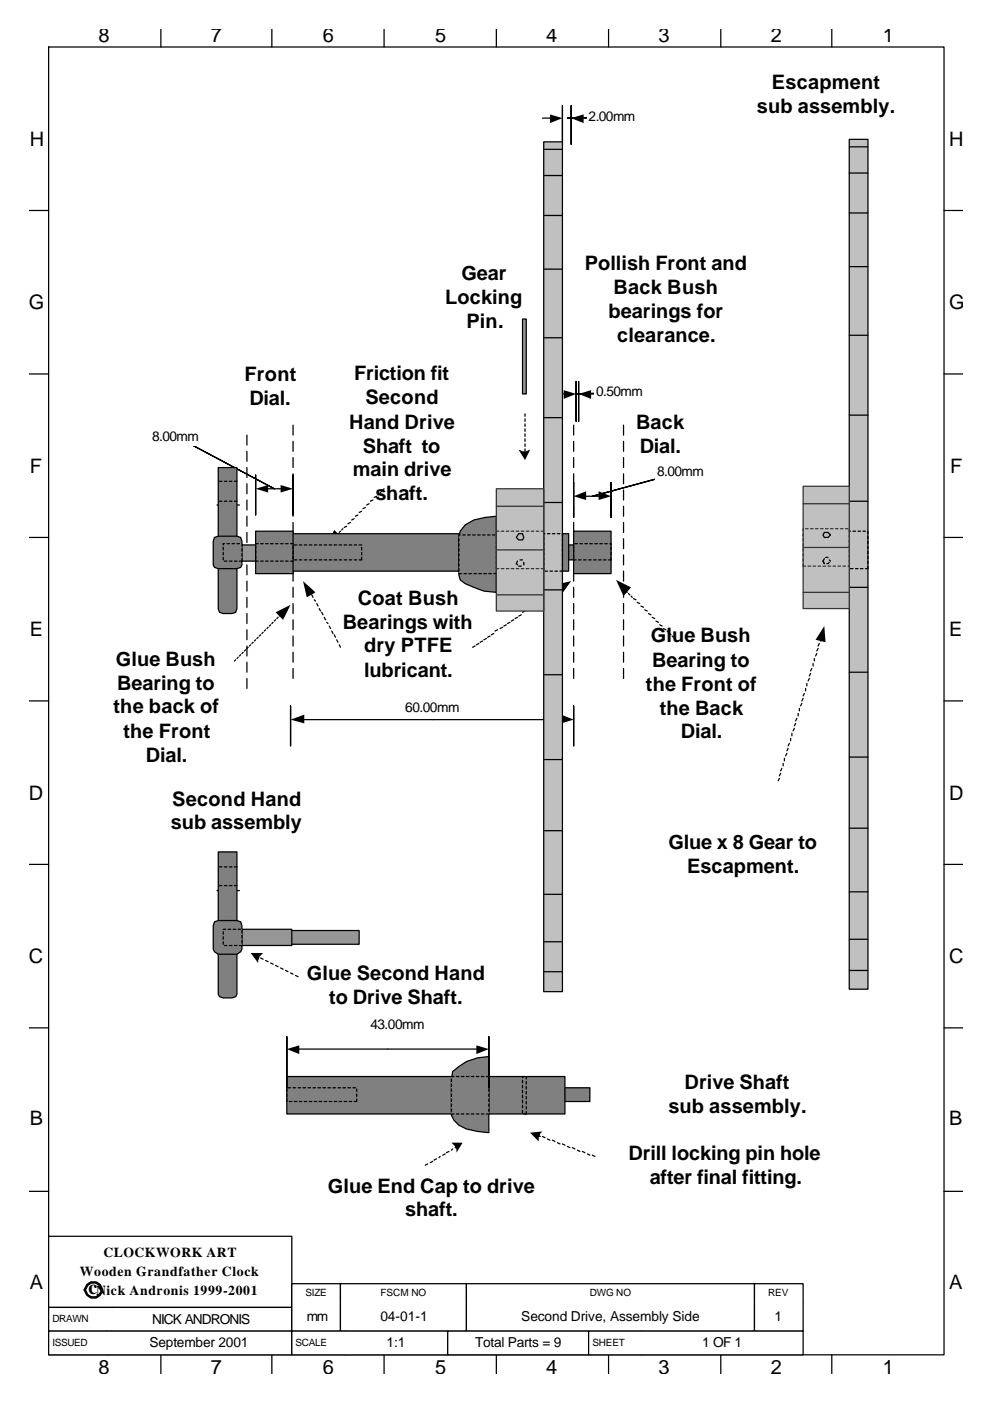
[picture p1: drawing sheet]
<svg xmlns="http://www.w3.org/2000/svg" width="210mm" height="297mm" viewBox="0 0 210 297" stroke-linecap="round" stroke-linejoin="round" font-family="sans-serif">
<g fill="#808080" stroke="#000" stroke-width=".26">
<path d="M119.3 230.6h5.8v2.9h-5.8z" fill-rule="evenodd"/>
<path d="M60.9 228.2h59v8h-59z" fill-rule="evenodd"/>
</g>
<g fill="none" stroke="#000" stroke-width=".26">
<path d="M60.9 230.9v.5M60.9 232v.5M60.9 233v.5M61.1 230.6h.5M61.4 233.5h.5M62.2 230.6h.5M62.4 233.5h.6M63.2 230.6h.6M63.5 233.5h.5M64.3 230.6h.5M64.6 233.5h.5M65.4 230.6h.5"/>
<path d="M65.6 233.5h.5M66.4 230.6h.5M66.7 233.5h.5M67.5 230.6h.5M67.7 233.5h.6M68.5 230.6h.6M68.8 233.5h.5M69.6 230.6h.5M69.8 233.5h.6M70.6 230.6h.6M70.9 233.5h.5M71.7 230.6h.5"/>
<path d="M72 233.5h.5M72.8 230.6h.5M73 233.5h.6M73.8 230.6h.5M74.1 233.5h.5M74.9 230.6h.5M75.7 233v.5h-.6M75.7 230.9v.5M75.7 232v.5M110.9 229v.6M110.9 230.1v.5M110.9 231.2v.5"/>
<path d="M110.9 232.2v.5M110.9 233.3v.5M110.9 234.3v.6M110.9 235.4v.5M111.1 228.2h-.2v.3M111.7 235.7v.5h-.6M111.7 228.2v.6M111.7 229.3v.5M111.7 230.4v.5M111.7 231.4v.6M111.7 232.5v.5M111.7 233.5v.6"/>
<path d="M111.7 234.6v.5"/>
</g>
<path d="M200.3 252.6h4z" fill="#fff"/>
<g fill="none" stroke="#000" stroke-width=".26">
<path d="M10.3 10h190v277.2h-190zM34.1 6.2v3.8M57.7 6.2v3.8M81.5 6.2v3.8M105.3 6.2v3.8M129.1 6.2v3.8M152.9 6.2v3.8M176.5 6.2v3.8M6.3 44.6h4M200.3 44.6h4M6.3 79.3h4M200.3 79.3h4"/>
<path d="M6.3 113.9h4M200.3 113.9h4M6.3 148.6h4M200.3 148.6h4M6.3 183.3h4M200.3 183.3h4M6.3 217.9h4M200.3 217.9h4M6.3 252.6h4M200.3 252.6h4M34.1 287.2v4.1M57.7 287.2v4.1"/>
<path d="M81.5 287.2v4.1M105.3 287.2v4.1M129.1 287.2v4.1M152.9 287.2v4.1M176.5 287.2v4.1"/>
</g>
<path d="M10.3 262.1h51.6v15.1h-51.6z" fill-rule="evenodd" fill="#fff" stroke="#000" stroke-width=".26"/>
<path d="M61.9 272.2h10.3v3.9h-10.3z" fill-rule="evenodd" fill="#fff"/>
<path d="M61.9 276.1v-3.9h10.3v3.9" fill="none" stroke="#000" stroke-width=".26"/>
<path d="M72.2 272.2h26.8v3.9h-26.8z" fill-rule="evenodd" fill="#fff"/>
<path d="M72.2 276.1v-3.9h26.8v3.9" fill="none" stroke="#000" stroke-width=".26"/>
<path d="M99 272.2h61.1v3.9h-61.1z" fill-rule="evenodd" fill="#fff"/>
<path d="M99 276.1v-3.9h61.1v3.9" fill="none" stroke="#000" stroke-width=".26"/>
<path d="M160.1 272.2h10.3v3.9h-10.3z" fill-rule="evenodd" fill="#fff"/>
<path d="M160.1 276.1v-3.9h10.3v3.9" fill="none" stroke="#000" stroke-width=".26"/>
<path d="M10.3 277.2h13.5v5h-13.5z" fill-rule="evenodd" fill="#fff"/>
<path d="M23.8 277.2h-13.5v5h13.5" fill="none" stroke="#000" stroke-width=".26"/>
<path d="M23.8 277.2h38.1v5h-38.1z" fill-rule="evenodd" fill="#fff"/>
<path d="M23.8 277.2h38.1v5h-38.1" fill="none" stroke="#000" stroke-width=".26"/>
<path d="M61.9 276.1h10.3v6.1h-10.3z" fill-rule="evenodd" fill="#fff"/>
<path d="M61.9 276.1v6.1h10.3v-6.1" fill="none" stroke="#000" stroke-width=".26"/>
<path d="M72.2 276.1h26.8v6.1h-26.8z" fill-rule="evenodd" fill="#fff"/>
<path d="M72.2 276.1v6.1h26.8v-6.1" fill="none" stroke="#000" stroke-width=".26"/>
<path d="M99 276.1h61.1v6.1h-61.1z" fill-rule="evenodd" fill="#fff"/>
<path d="M99 276.1v6.1h61.1v-6.1" fill="none" stroke="#000" stroke-width=".26"/>
<path d="M160.1 276.1h10.3v6.1h-10.3z" fill-rule="evenodd" fill="#fff"/>
<path d="M160.1 276.1v6.1h10.3v-6.1" fill="none" stroke="#000" stroke-width=".26"/>
<path d="M10.3 282.2h12.5v5h-12.5z" fill-rule="evenodd" fill="#fff"/>
<path d="M22.8 282.2h-12.5v5h12.5" fill="none" stroke="#000" stroke-width=".26"/>
<path d="M22.8 282.2h39.1v5h-39.1z" fill-rule="evenodd" fill="#fff"/>
<path d="M22.8 282.2h39.1v5h-39.1" fill="none" stroke="#000" stroke-width=".26"/>
<path d="M61.9 282.2h11.4v5h-11.4z" fill-rule="evenodd" fill="#fff"/>
<path d="M73.3 282.2h-11.4v5h11.4" fill="none" stroke="#000" stroke-width=".26"/>
<path d="M73.3 282.2h21.7v5h-21.7z" fill-rule="evenodd" fill="#fff"/>
<path d="M73.3 282.2h21.7v5h-21.7" fill="none" stroke="#000" stroke-width=".26"/>
<path d="M95 282.2h29.9v5h-29.9z" fill-rule="evenodd" fill="#fff" stroke="#000" stroke-width=".26"/>
<path d="M124.9 282.2h11.4v5h-11.4z" fill-rule="evenodd" fill="#fff"/>
<path d="M136.3 282.2h-11.4v5h11.4" fill="none" stroke="#000" stroke-width=".26"/>
<path d="M136.3 282.2h34.1v5h-34.1z" fill-rule="evenodd" fill="#fff"/>
<g fill="none" stroke="#000" stroke-width=".26">
<path d="M111.4 87.8v.5M111.4 88.8v.5M111.4 89.9v.5M111.4 90.9v.6M111.4 92v.5M111.4 93v.6M111.4 94.1v.5M111.4 95.2v.5M172.8 139.6v.5M173.3 138.6l-.3 .5M173.6 137.5l-.3 .5M173.8 136.4l-.2 .6"/>
<path d="M174.1 135.6v.3M167 159.7l-.3 .5M167.2 158.7l-.2 .5M167.5 157.6l-.3 .5M167.7 156.5v.6M168 155.5v.5M168.5 154.4l-.2 .6M168.8 153.4l-.3 .5M169.1 152.3l-.3 .5M169.3 151.3v.5M169.6 150.2v.5M170.1 149.1l-.2 .6"/>
<path d="M170.4 148.1l-.3 .5M170.7 147l-.3 .5M170.9 146v.5M171.2 144.9v.5M171.7 143.8l-.3 .6M172 142.8l-.3 .5M172.2 141.7l-.2 .6M172.5 140.7v.5M165.4 165l-.3 .5M165.6 164l-.2 .5M165.9 162.9l-.3 .5M166.2 161.8v.6"/>
<path d="M166.4 160.8v.5M136.3 282.2h34.1v5h-34.1"/>
</g>
<g fill="#000">
<path d="M174.9 132.7l.3 3.5-2.2-.6z"/>
<path d="M110.1 95.4l.8 .3h.8l.7-.3-1 2.1z" fill-rule="evenodd"/>
</g>
<path d="M110.9 67.6h.8v15.9h-.8z" fill-rule="evenodd" fill="#969696" stroke="#000" stroke-width=".26"/>
<path d="M61.6 149.7v8.4zM121.7 149.7v8.4z" fill-rule="evenodd" fill="#fff"/>
<path d="M61.6 149.7v8.4v-8.4M64.3 152.6h55M121.7 149.7v8.4v-8.4" fill="none" stroke="#000" stroke-width=".26"/>
<path d="M61.6 152.6l3-1.1v1.9zM119.1 151.5l2.6 1.1-2.6 .8z" fill="#000"/>
<path d="M85.7 148.1h12.2v3.9h-12.2z" fill-rule="evenodd" fill="#fff"/>
<g fill="none" stroke="#000" stroke-width=".26">
<path d="M121.7 90.1v2.2M121.7 93.6v2.1M121.7 97v2.1M121.7 100.5v2.1M121.7 103.9v2.1M121.7 107.3v2.1M121.7 110.8v2.1M121.7 114.2v2.1M121.7 117.7v2.1M50 139.9l-.3 .2M50.5 139.3l-.2 .3M51.1 138.8l-.3 .3"/>
<path d="M51.6 138.3l-.3 .3M52.1 137.8l-.2 .2M52.7 137.2l-.3 .3M53.2 136.7l-.3 .3M53.7 136.2l-.3 .2M54.2 135.6l-.2 .3M54.8 135.1l-.3 .3M55.3 134.6l-.3 .2M55.8 134.1l-.2 .2M56.4 133.5l-.3 .3M56.9 133l-.3 .3M57.4 132.5l-.3 .2"/>
<path d="M57.9 131.9l-.2 .3M58.5 131.4l-.3 .3M59 130.9l-.3 .2M59.5 130.4l-.2 .2M121.7 121.1v2.1M121.7 124.5v2.1M121.7 128v2.1M121.7 131.4v2.1M121.7 134.8v2.2M121.7 138.3v2.1M121.7 141.7v2.1"/>
</g>
<path d="M58.5 129.8l3.1-1.6-1.5 3.2z" fill="#000"/>
<path d="M122.2 80.9v8.4zM122.8 80.9v8.4zM122.5 83.5l8.7-.2z" fill-rule="evenodd" fill="#fff"/>
<path d="M118 83.5h1.9M122.2 80.9v8.4v-8.4M122.5 83.5l8.7-.2-8.7 .2M122.8 80.9v8.4v-8.4M125.1 83.5h1.9" fill="none" stroke="#000" stroke-width=".26"/>
<path d="M119.6 82.7l2.6 .8-2.6 1.1zM122.8 83.5l2.6-.8v1.9z" fill="#000"/>
<path d="M125.9 81.1h10.6v4h-10.6z" fill-rule="evenodd" fill="#fff"/>
<g fill="none" stroke="#000" stroke-width=".26">
<path d="M132.8 125.3l.3 .3M133.3 125.9l.3 .2M133.9 126.4l.2 .2M134.4 126.9l.5 .3M135.2 127.7l.5 .3M136 128.5l.5 .3M136.8 129.3l.5 .3M137.6 130.1l.5 .3M138.4 130.9l.5 .2M139.2 131.7l.5 .2M140 132.5l.5 .2M140.8 133.3l.5 .2"/>
<path d="M141.6 133.8l.2 .3M142.1 134.3l.2 .3M142.6 134.8l.3 .3"/>
</g>
<path d="M130.7 122.9l3.2 1.6-1.6 1.9z" fill="#000"/>
<path d="M96 227.2a10.4 10.4 0 0 1 7.7-3.2v16.2l-2.4-.3-2.3-.5-1.6-.8-1.1-1.1-.5-1.1v-7.6z" fill-rule="evenodd" fill="#808080" stroke="#000" stroke-width=".26"/>
<path d="M95.8 228.2h7.9v8h-7.9z" fill-rule="evenodd" fill="#808080"/>
<g fill="none" stroke="#000" stroke-width=".26">
<path d="M62.2 90.1v2.2M62.2 93.6v2.1M62.2 97v2.1M62.2 100.5v2.1M62.2 103.9v2.1M62.2 107.3v2.1M62.2 110.8v2.1M62.2 114.2v2.1M62.2 117.7v2.1M62.2 121.1v2.1M62.2 124.5v2.1M62.2 128v2.1"/>
<path d="M62.2 131.4v2.1M62.2 134.8v2.2M62.2 138.3v2.1M62.2 141.7v2.1M55.3 203.1l.5 .3M56.4 203.6l.5 .3M57.4 204.2l.5 .2M58.5 204.7l.5 .3M59.5 205.2l.6 .3M60.6 205.8l.5 .2M61.6 206.3l.6 .3M62.7 206.8l.5 .3"/>
<path d="M95.8 236.2h.5M95.8 228.8v.5M95.8 229.8v.6M95.8 230.9v.5M95.8 232v.5M95.8 233v.5M95.8 234.1v.5M95.8 235.1v.6M95.8 228.2h.5M96.8 236.2h.6M96.8 228.2h.6M97.9 236.2h.5"/>
<path d="M97.9 228.2h.5M99 236.2h.5M99 228.2h.5M100 236.2h.5M100 228.2h.5M101.1 236.2h.5M101.1 228.2h.5M102.1 236.2h.6M102.1 228.2h.6M103.2 236.2h.5M103.2 228.2h.5M103.7 228.8v.5"/>
<path d="M103.7 229.8v.6M103.7 230.9v.5M103.7 232v.5M103.7 233v.5M103.7 234.1v.5M103.7 235.1v.6M90.8 246.8l-.6 .2M91.8 246.2l-.5 .3M92.6 245.7l-.5 .3M93.4 245.2l-.3 .2M94.5 244.7l-.6 .2M95.2 244.1l-.5 .3"/>
<path d="M96 243.6l-.2 .3M96.8 243.1l-.2 .2"/>
</g>
<g fill="#000">
<path d="M53.2 202.1h2.6l-.8 .7-.2 1.4z" fill-rule="evenodd"/>
<path d="M95.8 242.3h2.4l-1.4 2.1v-.8l-.2-.3v-.2z" fill-rule="evenodd"/>
</g>
<g fill="#969696" stroke="#000" stroke-width=".26">
<path d="M46.3 197.3h29.9v2.9h-29.9z" fill-rule="evenodd"/>
<path d="M50.8 197h11.1v3.5h-11.1z" fill-rule="evenodd"/>
</g>
<path d="M46 188.8h.6M47.1 188.8h.5M48.2 186.4v.6M48.2 187.5v.5M48.2 188.6v.5M48.2 189.6v.5M48.2 190.7v.5M48.2 188.8h.5M49.2 188.8h.5M50.3 188.8h.5" fill="none" stroke="#000" stroke-width=".26"/>
<path d="M46.3 180.6h4v18h-4z" fill-rule="evenodd" fill="#808080" stroke="#000" stroke-width=".26"/>
<path d="M46.6 187.8h.5M46.6 183.8h.5M47.6 187.8h.6M47.6 183.8h.6M48.7 187.8h.5M48.7 183.8h.5M49.7 187.8h.6M49.7 183.8h.6" fill="none" stroke="#000" stroke-width=".26"/>
<g fill="#808080" stroke="#000" stroke-width=".26">
<path d="M46.6 198.9l.8-.3h1.8l.8 .3 .3 .8v11.1l-.3 .5-.8 .3h-1.8l-.8-.3-.3-.5v-11.1z" fill-rule="evenodd"/>
<path d="M45.5 195.4l.8-.2h4l.8 .2 .2 .8v5.1l-.2 .5-.8 .5h-4l-.8-.5-.3-.5v-5.1z" fill-rule="evenodd"/>
</g>
<path d="M47.4 197h3.9v3.5h-3.9z" fill-rule="evenodd" fill="#808080"/>
<g fill="none" stroke="#000" stroke-width=".26">
<path d="M52.4 92.3v2.1M52.4 95.7v2.1M52.4 99.1v2.1M132.3 90.1v2.2M132.3 93.6v2.1M132.3 97v2.1M52.4 102.6v2.1M52.4 106v2.1M52.4 109.4v2.2M52.4 112.9v2.1M52.4 116.3v2.1M52.4 119.8v2.1"/>
<path d="M71.7 113.2l-.3 .2M72.2 112.6l-.2 .3M72.8 112.1l-.3 .3M73.6 111.6l-.6 .2M74.3 110.8l-.5 .2M75.1 110l-.5 .2M75.9 109.2l-.5 .2M76.7 108.4l-.5 .3M77.5 107.6l-.5 .3M78.3 106.8l-.5 .3M79.1 106l-.5 .3M79.9 105.2l-.5 .3"/>
<path d="M80.4 104.7l-.2 .3M81 104.2l-.3 .2M81.5 103.6l-.3 .3M132.3 100.5v2.1M132.3 103.9v2.1M132.3 107.3v2.1M132.3 110.8v2.1M132.3 114.2v2.1M132.3 117.7v2.1M52.4 123.2v2.1M52.4 126.6v2.2M52.4 130.1v2.1"/>
<path d="M52.4 133.5v2.1M52.4 137v2.1M132.3 121.1v2.1M132.3 124.5v2.1M132.3 128v2.1M132.3 131.4v2.1M132.3 134.8v2.2M132.3 138.3v2.1M52.4 140.4v2.1M52.4 143.8v2.2M132.3 141.7v2.1M47.4 197.6v.5"/>
<path d="M47.4 198.6v.5M47.4 199.7v.5M47.4 197h.5M48.4 197h.5M49.5 197h.5M50.5 197h.6M51.3 197.3v.5M51.3 198.3v.6M51.3 199.4v.5M47.6 200.5h.6M48.7 200.5h.5M49.7 200.5h.6"/>
<path d="M50.8 200.5h.5"/>
</g>
<path d="M70.9 112.4l1.6 1.5-3.2 1.6z" fill="#000"/>
<path d="M180.2 29.5h3.9v180.2h-3.9z" fill-rule="evenodd" fill="#c0c0c0" stroke="#000" stroke-width=".26"/>
<g fill="none" stroke="#000" stroke-width=".26">
<path d="M180.2 36.7h3.9M180.2 31.1h3.9M180.2 56.5h3.9M180.2 45.2h3.9M180.2 71.1h3.9M180.2 88h3.9M180.2 106.3h3.9M180.2 113.4v.5M180.2 114.5v.5M180.2 115.5v.6M180.2 116.6v.5M180.2 117.7v.5"/>
<path d="M180.2 118.7v.5M180.2 119.8v.5M180.4 112.6h-.2v.3M181 112.6h.5M182 112.6h.6M183.1 112.6h.5M184.1 112.6v.6M184.1 113.7v.5M184.1 114.7v.6M184.1 115.8v.5M184.1 116.9v.5M184.1 117.9v.5"/>
<path d="M184.1 119v.5M180.2 124.5h3.9M180.4 120.6h.6M181.5 120.6h.5M182.6 120.6h.5M184.1 120v.6h-.5M180.2 142.5h3.9M180.2 160.5h3.9M180.2 175.6h3.9M180.2 189.1h3.9M180.2 199.1h3.9M180.2 205.8h3.9"/>
</g>
<path d="M170.4 103.1h9.8v25.9h-9.8z" fill-rule="evenodd" fill="#c0c0c0" stroke="#333" stroke-width=".26"/>
<g fill="none" stroke="#333" stroke-width=".26">
<path d="M170.4 106.8h9.8M170.4 119.5v.5h.5M170.4 112.1v.5M170.4 113.2v.5M170.4 114.2v.5M170.4 115.3v.5M170.4 116.3v.6M170.4 117.4v.5M170.4 118.4v.6M170.9 112.1h.5M172 112.1h.5M173 112.1h.6"/>
<path d="M174.1 112.1h.5M175.2 112.1h.5M176.2 112.1h.5M177.3 112.1h.5M178.3 112.1h.6M179.4 112.1h.5M180.2 115.5v.6h-9.8M180.2 119.8v.2h-.3M180.2 112.4v.5M180.2 113.4v.5M180.2 114.5v.5M180.2 116.6v.5"/>
<path d="M180.2 117.7v.5M180.2 118.7v.5M170.4 125.6h9.8M171.4 120h.6M172.5 120h.5M173.6 120h.5M174.6 120h.6M175.7 120h.5M176.7 120h.6M177.8 120h.5M178.9 120h.5"/>
</g>
<path d="M174.9 112.9h.8l.5 .5-.5 .5h-.8l-.3-.5z" fill-rule="evenodd" fill="#c0c0c0" stroke="#000" stroke-width=".26"/>
<path d="M174.9 118.4l-.3 .6 .3 .5M175.2 118.2h.5M175.9 118.7l.3 .3M175.9 119.2l-.2 .3h-.3" fill="none" stroke="#000" stroke-width=".26"/>
<path d="M60.9 219.8v10.8zM103.7 219.8v10.8z" fill-rule="evenodd" fill="#fff"/>
<path d="M60.9 219.8v10.8v-10.8M103.7 219.8v10.8v-10.8M63.2 222.4h38.1" fill="none" stroke="#000" stroke-width=".26"/>
<path d="M60.9 222.4l2.6-.8v1.9zM101.1 221.6l2.6 .8-2.6 1.1z" fill="#000"/>
<path d="M78.1 215.3h12.1v4h-12.1z" fill-rule="evenodd" fill="#fff"/>
<path d="M114 240.7l.6 .2M115.1 240.9l.5 .3M116.2 241.5l.5 .2M117.2 241.7l.5 .3M118.3 242.3l.5 .2M119.3 242.5l.6 .3M120.4 243.1l.5 .2M121.4 243.3l.6 .3M122.5 243.9l.5 .2M123.6 244.1l.5 .3M124.6 244.7l.5 .2M125.7 244.9l.5 .3" fill="none" stroke="#000" stroke-width=".26"/>
<path d="M112.4 240.2l2.7-.3-.8 1v1.1z" fill-rule="evenodd" fill="#000"/>
<path d="M54.2 100.7v8.5zM62.2 100.7v8.5zM37.3 92.5l20.9 11.1z" fill-rule="evenodd" fill="#fff"/>
<path d="M54.2 100.7v8.5v-8.5M56.6 103.6h3.2M58.2 103.6l-20.9-11.1 20.9 11.1M62.2 100.7v8.5v-8.5" fill="none" stroke="#000" stroke-width=".26"/>
<path d="M54.2 103.6l2.7-.8v1.6zM59.5 102.8l2.7 .8-2.7 .8z" fill="#000"/>
<g fill="#fff">
<path d="M32 90.4h10.6v4.2h-10.6z" fill-rule="evenodd"/>
<path d="M121.7 102.3v7.4zM129.6 102.3v7.4zM125.7 105.2l18.5-5z" fill-rule="evenodd"/>
</g>
<path d="M121.7 102.3v7.4v-7.4M124.1 105.2h3.2M125.7 105.2l18.5-5-18.5 5M129.6 102.3v7.4v-7.4" fill="none" stroke="#000" stroke-width=".26"/>
<path d="M121.7 105.2l2.7-1v1.8zM127 104.2l2.6 1-2.6 .8z" fill="#000"/>
<path d="M138.9 98.1h10.6v3.9h-10.6z" fill-rule="evenodd" fill="#fff"/>
<g fill="none" stroke="#000" stroke-width=".26">
<path d="M66.1 126.1l.3 .5M66.7 127.2l.2 .2M67.2 128l.3 .5M67.7 129l.3 .6M68.3 129.8l.2 .6M68.8 130.9l.3 .5M69.3 131.9l.3 .3M69.8 132.7l.3 .6M70.4 133.8l.2 .5M70.9 134.6l.3 .5M71.4 135.6l.3 .6M72 136.7l.2 .5"/>
<path d="M100.8 137l-.5 .2M101.6 136.4l-.5 .3M102.4 135.9l-.5 .3M103.2 135.4l-.5 .2M104 134.8l-.5 .3M104.8 134.3l-.6 .3M105.6 133.5l-.6 .3M106.6 133l-.5 .3M107.4 132.5l-.5 .2M108.2 131.9l-.5 .3M109 131.4l-.5 .3M109.8 130.9l-.5 .2"/>
<path d="M110.6 130.4l-.5 .2M111.4 129.6l-.5 .2M112.4 129l-.5 .3M113.2 128.5l-.5 .3M114 128l-.5 .2M114.8 127.4l-.5 .3M115.6 126.9l-.5 .3M116.4 126.4l-.5 .2M117.2 125.9l-.5 .2M118 125.1l-.5 .2"/>
</g>
<path d="M64.3 123.2l2.6 2.4-1.8 1zM117.7 124l3.5-.8-2.1 2.9z" fill="#000"/>
<path d="M119.3 22.4v8.2zM121.2 22.4v8.2zM120.4 25l9.2-.2z" fill-rule="evenodd" fill="#fff"/>
<path d="M115.1 25h1.8M119.3 22.4v8.2v-8.2M120.4 25l9.2-.2-9.2 .2M121.2 22.4v8.2v-8.2M123.8 25h1.6" fill="none" stroke="#000" stroke-width=".26"/>
<path d="M116.7 24.3l2.6 .7-2.6 1.1zM121.2 25l2.6-.7v1.8z" fill="#000"/>
<path d="M124.6 22.7h10.3v3.9h-10.3z" fill-rule="evenodd" fill="#fff"/>
<g fill="#969696" stroke="#000" stroke-width=".26">
<path d="M46.3 115.8h29.9v2.9h-29.9z" fill-rule="evenodd"/>
<path d="M50.8 115.5h11.1v3.5h-11.1z" fill-rule="evenodd"/>
</g>
<path d="M46 107.1h.6M47.1 107.1h.5M48.2 105v.5M48.2 106v.5M48.2 108.1v.6M48.2 109.2v.5M48.7 107.1h-.5v.5M49.2 107.1h.5M50.3 107.1h.5" fill="none" stroke="#000" stroke-width=".26"/>
<path d="M46.3 99.1h4v18h-4z" fill-rule="evenodd" fill="#808080" stroke="#000" stroke-width=".26"/>
<path d="M46.6 106.3h.5M46.6 102h.5M47.6 106.3h.6M47.6 102h.6M48.7 106.3h.5M48.7 102h.5M49.7 106.3h.6M49.7 102h.6" fill="none" stroke="#000" stroke-width=".26"/>
<g fill="#808080" stroke="#000" stroke-width=".26">
<path d="M46.6 117.4l.8-.3h1.8l.8 .3 .3 .8v10.8l-.3 .8-.8 .3h-1.8l-.8-.3-.3-.8v-10.8z" fill-rule="evenodd"/>
<path d="M45.5 113.9l.8-.2h4l.8 .2 .2 .8v5.1l-.2 .5-.8 .3h-4l-.8-.3-.3-.5v-5.1z" fill-rule="evenodd"/>
</g>
<path d="M47.4 115.3h3.9v3.7h-3.9z" fill-rule="evenodd" fill="#808080"/>
<g fill="none" stroke="#000" stroke-width=".26">
<path d="M47.4 116.1v.5M47.4 117.1v.6M47.4 118.2v.5M47.6 119h.6M47.6 115.3h-.2v.2M48.2 115.3h.5M48.7 119h.5M49.2 115.3h.5M49.7 119h.6M50.3 115.3h.5M51.3 118.4v.6h-.5M51.3 115.3v.5"/>
<path d="M51.3 116.3v.6M51.3 117.4v.5"/>
</g>
<g fill="#808080" stroke="#000" stroke-width=".26">
<path d="M120.4 115.5h5.8v3.2h-5.8z" fill-rule="evenodd"/>
<path d="M61.6 113.2h59v7.9h-59z" fill-rule="evenodd"/>
</g>
<g fill="none" stroke="#000" stroke-width=".26">
<path d="M61.6 118.4v.3h.3M61.6 116.3v.6M61.6 117.4v.5M61.9 115.5h-.3v.3M62.4 118.7h.6M62.4 115.5h.6M63.5 118.7h.5M63.5 115.5h.5M64.6 118.7h.5M64.6 115.5h.5M65.6 118.7h.5M65.6 115.5h.5"/>
<path d="M66.7 118.7h.5M66.7 115.5h.5M67.7 118.7h.6M67.7 115.5h.6M68.8 118.7h.5M68.8 115.5h.5M69.8 118.7h.6M69.8 115.5h.6M70.9 118.7h.5M70.9 115.5h.5M72 118.7h.5M72 115.5h.5"/>
<path d="M73 118.7h.6M73 115.5h.6M74.1 118.7h.5M74.1 115.5h.5M75.1 118.7h.6M75.1 115.5h.6M76.2 115.5h.5M76.7 118.2v.5h-.5M76.7 116.1v.5M76.7 117.1v.6"/>
</g>
<path d="M121.7 112.6h7.9v9h-7.9z" fill-rule="evenodd" fill="#808080" stroke="#000" stroke-width=".26"/>
<g fill="none" stroke="#000" stroke-width=".26">
<path d="M121.7 118.7h.5M121.7 115.5v.6M121.7 116.6v.5M121.7 117.7v.5M122 115.3h.5M122.8 118.7h.5M123 115.3h.6M123.8 118.7h.6M124.1 115.3h.5M124.9 118.7h.5M125.1 115.3h.6M125.9 118.7h.6"/>
<path d="M126.2 115.3h.5M127 118.7h.5M127.3 115.3h.5M128.1 118.7h.5M128.3 115.3h.6M129.4 115.3h.2v.2M129.6 118.2v.5h-.5M129.6 116.1v.5M129.6 117.1v.6"/>
</g>
<path d="M98.7 111.3l1.8-1.1 2.4-.5 2.4-.3v16.2l-2.6-.3-4-1.6-1.1-.8-.2-1v-8l.2-1.3z" fill-rule="evenodd" fill="#808080" stroke="#000" stroke-width=".26"/>
<path d="M97.4 113.4h7.9v8.2h-7.9z" fill-rule="evenodd" fill="#808080"/>
<g fill="none" stroke="#000" stroke-width=".26">
<path d="M97.4 114.2v.5M97.4 115.3v.5M97.4 116.3v.6M97.4 117.4v.5M97.4 118.4v.6M97.4 119.5v.5M97.6 113.4h-.2v.3M98.2 113.4h.5M99.2 113.4h.5M100.3 113.4h.5M101.3 113.4h.6M102.4 113.4h.5"/>
<path d="M103.5 113.4h.5M104.5 113.4h.5M105.3 113.7v.5M105.3 114.7v.6M105.3 115.8v.5M105.3 116.9v.5M105.3 117.9v.5M105.3 119v.5M97.4 121.6h.5M97.4 120.6v.5M98.4 121.6h.6M99.5 121.6h.5"/>
<path d="M100.5 121.6h.6M101.6 121.6h.5M102.7 121.6h.5M103.7 121.6h.5M105.3 121.1v.5h-.5M105.3 120v.6"/>
</g>
<path d="M54.2 112.6h8v9h-8z" fill-rule="evenodd" fill="#808080" stroke="#000" stroke-width=".26"/>
<g fill="none" stroke="#000" stroke-width=".26">
<path d="M54.2 119h.6M54.2 115.8v.5M54.2 116.9v.5M54.2 117.9v.5M54.2 115.3h.6M55.3 119h.5M55.3 115.3h.5M56.4 119h.5M56.4 115.3h.5M57.4 119h.5M57.4 115.3h.5M58.5 119h.5"/>
<path d="M58.5 115.3h.5M59.5 119h.6M59.5 115.3h.6M60.6 119h.5M60.6 115.3h.5M61.6 119h.6M61.6 115.3h.6M62.2 115.8v.5M62.2 116.9v.5M62.2 117.9v.5"/>
</g>
<path d="M115.4 30.1h3.9v180.2h-3.9z" fill-rule="evenodd" fill="#c0c0c0" stroke="#000" stroke-width=".26"/>
<g fill="none" stroke="#000" stroke-width=".26">
<path d="M115.4 37.2h3.9M115.4 31.7h3.9M115.4 57.1h3.9M115.4 45.7h3.9M115.4 71.6h3.9M115.4 88.5h3.9M115.4 106.5h3.9M115.4 113.9v.6M115.4 115v.5M115.4 116.1v.5M115.4 117.1v.6M115.4 118.2v.5"/>
<path d="M115.4 119.2v.6M115.6 113.2h-.2v.2M116.2 113.2h.5M117.2 113.2h.5M118.3 113.2h.5M119.3 113.2v.5M119.3 114.2v.5M119.3 115.3v.5M119.3 116.3v.6M119.3 117.4v.5M119.3 118.4v.6M119.3 119.5v.5"/>
<path d="M115.4 125.1h3.9M115.4 120.3v.5M115.6 121.1h.6M116.7 121.1h.5M117.7 121.1h.6M119.3 120.6v.5h-.5M115.4 143.1h3.9M115.4 161h3.9M115.4 176.1h3.9M115.4 189.6h3.9M115.4 199.7h3.9M115.4 206h3.9"/>
</g>
<path d="M105.3 103.6h10.1v26h-10.1z" fill-rule="evenodd" fill="#c0c0c0" stroke="#333" stroke-width=".26"/>
<g fill="none" stroke="#333" stroke-width=".26">
<path d="M105.3 107.3h10.1M105.3 116.6h10.1M105.3 112.6h.5M105.3 113.2v.5M105.3 114.2v.5M105.3 115.3v.5M105.3 116.3v.6M105.3 117.4v.5M105.3 118.4v.6M105.3 119.5v.5M106.4 112.6h.5M107.4 112.6h.5"/>
<path d="M108.5 112.6h.5M109.5 112.6h.6M110.6 112.6h.5M111.7 112.6h.5M112.7 112.6h.5M113.8 112.6h.5M114.8 112.6h.6M115.4 113.2v.5M115.4 114.2v.5M115.4 115.3v.5M115.4 116.3v.6M115.4 117.4v.5"/>
<path d="M115.4 118.4v.6M115.4 119.5v.5M105.3 126.1h10.1M105.3 120.6h.5M106.4 120.6h.5M107.4 120.6h.5M108.5 120.6h.5M109.5 120.6h.6M110.6 120.6h.5M111.7 120.6h.5M112.7 120.6h.5M113.8 120.6h.5"/>
<path d="M114.8 120.6h.6"/>
</g>
<path d="M110.1 113.2h.8l.2 .7-.2 .6h-.8l-.6-.6z" fill-rule="evenodd" fill="#c0c0c0" stroke="#000" stroke-width=".26"/>
<path d="M109.8 119l-.3 .5 .3 .3M110.3 118.7h.6M111.1 119.2v.6M110.1 120h.5" fill="none" stroke="#000" stroke-width=".26"/>
<path d="M18.5 272.4l.8-.5h1.1l.8 .5 .5 1.1-.5 1-.8 .6h-1.1l-.8-.6-.5-1z" fill="none" stroke="#000" stroke-width=".53"/>
<g font-size="4.2">
<text x="20.9" y="8.9">8</text>
<text x="44.7" y="8.9">7</text>
<text x="68.5" y="8.9">6</text>
<text x="92.3" y="8.9">5</text>
<text x="115.9" y="8.9">4</text>
<text x="139.7" y="8.9">3</text>
<text x="163.5" y="8.9">2</text>
<text x="187.3" y="8.9">1</text>
<text x="160.6" y="24">sub assembly.</text>
<text x="163.8" y="19">Escapment</text>
<text x="6.3" y="30.9">H</text>
<text x="201.3" y="30.9">H</text>
<text x="97.9" y="59.4">Gear</text>
<text x="124.1" y="57.3">Pollish Front and</text>
<text x="6.1" y="65.5">G</text>
<text x="94.5" y="64.5">Locking</text>
<text x="130.2" y="62.4">Back Bush</text>
<text x="201.3" y="65.5">G</text>
<text x="99" y="69.5">Pin.</text>
<text x="129.1" y="67.4">bearings for</text>
<text x="131" y="72.4">clearance.</text>
<text x="51.9" y="80.9">Front</text>
<text x="75.1" y="80.6">Friction fit</text>
<text x="52.9" y="85.9">Dial.</text>
<text x="77.5" y="85.6">Second</text>
<text x="74.1" y="90.9">Hand Drive</text>
<text x="77" y="96">Shaft to</text>
<text x="134.9" y="90.9">Back</text>
<text x="135.7" y="96">Dial.</text>
<text x="6.3" y="100.2">F</text>
<text x="74.9" y="101">main drive</text>
<text x="201.6" y="100.2">F</text>
<text x="79.6" y="106">shaft.</text>
<text x="75.9" y="128.2">Coat Bush</text>
<text x="6.3" y="134.8">E</text>
<text x="72.8" y="133.3">Bearings with</text>
<text x="138.1" y="136.2">Glue Bush</text>
<text x="201.3" y="134.8">E</text>
<text x="24.6" y="141.2">Glue Bush</text>
<text x="77.3" y="138.3">dry PTFE</text>
<text x="77.3" y="143.6">lubricant.</text>
<text x="138.4" y="141.5">Bearing to</text>
<text x="24.9" y="146.2">Bearing to</text>
<text x="137.1" y="146.5">the Front of</text>
<text x="24.1" y="151.3">the back of</text>
<text x="140" y="151.5">the Back</text>
<text x="26.2" y="156.5">the Front</text>
<text x="31" y="161.6">Dial.</text>
<text x="144.5" y="156.5">Dial.</text>
<text x="6.1" y="169.5">D</text>
<text x="36.5" y="170.8">Second Hand</text>
<text x="201.3" y="169.5">D</text>
<text x="36.2" y="175.9">sub assembly</text>
<text x="141.8" y="180.1">Glue x 8 Gear to</text>
<text x="145.8" y="185.1">Escapment.</text>
<text x="6.1" y="204.2">C</text>
<text x="65.1" y="207.9">Glue Second Hand</text>
<text x="201.3" y="204.2">C</text>
<text x="69.8" y="212.9">to Drive Shaft.</text>
<text x="145.3" y="230.9">Drive Shaft</text>
<text x="6.3" y="238.6">B</text>
<text x="141.8" y="235.9">sub assembly.</text>
<text x="201.3" y="238.6">B</text>
<text x="133.3" y="246">Drill locking pin hole</text>
<text x="137.8" y="251">after final fitting.</text>
<text x="69.6" y="252.9">Glue End Cap to drive</text>
<text x="86" y="257.9">shaft.</text>
<text x="6.3" y="273.2">A</text>
<text x="18.8" y="274.3">c</text>
<text x="201.3" y="273.2">A</text>
<text x="20.9" y="291.2">8</text>
<text x="44.7" y="291.2">7</text>
<text x="68.5" y="291.2">6</text>
<text x="92.3" y="291.2">5</text>
<text x="115.9" y="291.2">4</text>
<text x="139.7" y="291.2">3</text>
<text x="163.5" y="291.2">2</text>
<text x="187.3" y="291.2">1</text>
</g>
<g font-size="2.9">
<text x="124.9" y="25.6">2.00mm</text>
<text x="126.5" y="84">0.50mm</text>
<text x="32.3" y="93.6">8.00mm</text>
<text x="139.4" y="101">8.00mm</text>
<text x="86" y="151">60.00mm</text>
<text x="78.6" y="218.2">43.00mm</text>
<text x="22" y="266.6">CLOCKWORK ART</text>
<text x="16.9" y="270.6">Wooden Grandfather Clock</text>
<text x="20.4" y="274.5">Nick Andronis 1999-2001</text>
<text x="32.3" y="280.6">NICK ANDRONIS</text>
<text x="65.1" y="280.1">mm</text>
<text x="80.7" y="280.1">04-01-1</text>
<text x="110.6" y="280.1">Second Drive, Assembly Side</text>
<text x="164.3" y="280.1">1</text>
<text x="31.7" y="285.7">September 2001</text>
<text x="82" y="285.7">1:1</text>
<text x="100.8" y="285.7">Total Parts = 9</text>
<text x="149" y="285.7">1 OF 1</text>
</g>
<g font-size="2.1">
<text x="64.8" y="274.8">SIZE</text>
<text x="80.7" y="274.8">FSCM NO</text>
<text x="125.1" y="274.8">DWG NO</text>
<text x="163" y="274.8">REV</text>
<text x="11.1" y="280.4">DRAWN</text>
<text x="11.1" y="285.4">ISSUED</text>
<text x="62.7" y="285.4">SCALE</text>
<text x="125.7" y="285.4">SHEET</text>
</g>
</svg>
